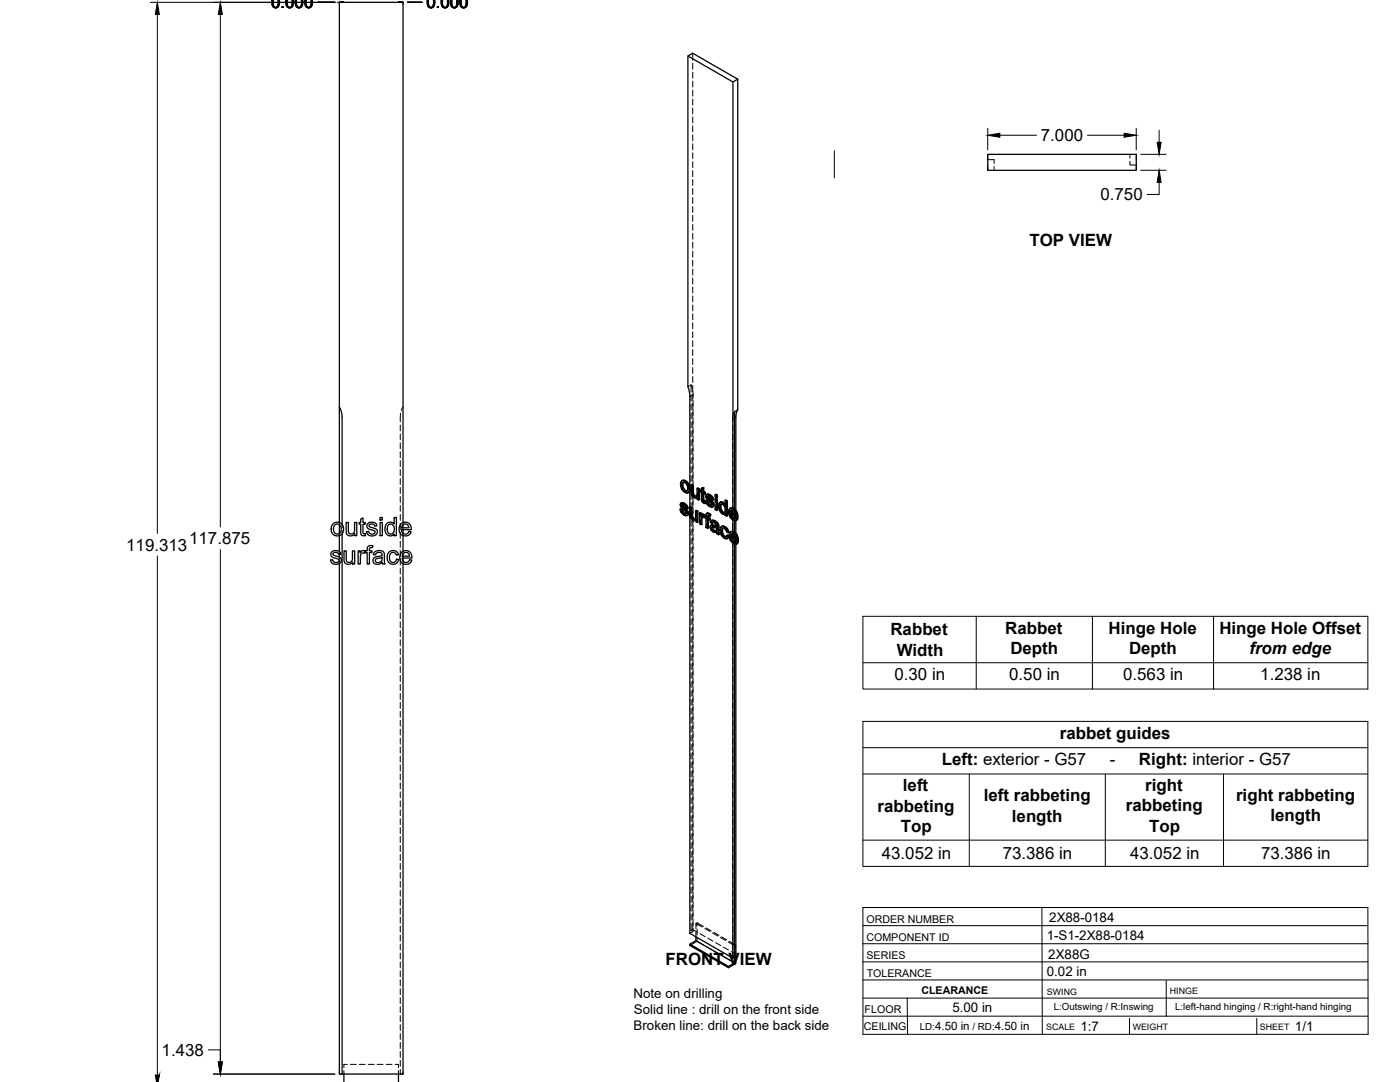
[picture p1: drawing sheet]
<svg xmlns="http://www.w3.org/2000/svg" width="559mm" height="432mm" viewBox="0 0 559 432" stroke-linecap="round" stroke-linejoin="round" font-family="sans-serif">
<!-- layer: Visible -->
<g fill="none" stroke="#000" stroke-width=".51">
<path d="M274.6 22.4l17.9 10.3v170M292.5 32.7l2-1.1v132M294.5 31.6l-18-10.3-1.9 1.1v131.9l.8 3.8-.1 36.1M394.3 61.6h59.2v6.4h-59.2zM135.4 162.3v46.2M272.2 191.8l.8-.2 .7 .2zM272.2 191.8l-.5 .7-.1 .8 .5 1.9 1.6 1.5h.7l.5-.3M272.3 193.6l.3 1.5M272.6 195.1l.3-.2 .8 .8-.3 .2zM272.8 192.5l-.2 .9M272.9 194.9l-.3-1.5-.3 .1 .2-.8 .5-.2 .9 .6 .5 1.4-.2 1.4h-.8M273.4 192l1 1a1.93 1.93 0 0 1 1 2"/>
<path d="M273.7 195.7l.5 .2M273.7 191.8l1.2 1.3M274.6 193.3l.5 1.9 .3-.2-.2 1.2M275.1 195.2l-.2 1.2 .3-.2-.6 .5M275.3 195.9v6.5M275.8 193.5l.7 .4 .3-.2v3.2M276.5 193.9v3.1l.3-.1 .3 .6M276.5 197.1l.3 .6 .3-.2 .5 .4M276.8 197.7l.4 .4h.9l-.3 .1M276.8 193.7l-.7-.3-.3 .1v2.9l.3 1.1 .8 1a.97 .97 0 0 0 1.4 .1v.6l.5 .4M277.2 198.1l.6 .1M278.2 194.9l.6 .4 .4-.2v4.3l-.4 .2v-4.3"/>
<path d="M278.3 198.6l-.3 .2M279.2 195.1l-.7-.4-.3 .2v2.6l-.4 .7M280 195.5l-.5 .1v.6l.5 .3v3.3l.8 1h.8l-.1-.7-.6 .1M280 194.8l.9-.2v1.5M280.6 194.8v1.5l.3-.2 .6 .3M280.6 196.3l.6 .3 .3-.2v.6l-.3 .2v-.6M280.6 199.8l.7 .2M280.7 200l.8 .1M280.9 194.6l-.9 .2v1.1l-.5-.3M280.9 197v2.6M281.2 197.2l-.6-.4v2.9l.5 .1M281.6 199.9l.6 .2"/>
<path d="M282.1 197.3l1.3 .1M282.3 198.3l.1 .3 .3-.2 .2 .4M282.4 198.6l.2 .3a1.16 1.16 0 0 1 1.4 .8l.4 .4M282.4 197.2l-.4 .2M282.5 197.4l.6 .2 .3-.2 .7 .6M282.5 199.9l-.6-.2-.3 .2 .4 1.2 .9 .9a1.24 1.24 0 0 0 1.6 .2M282.6 198v.1M282.6 198.9l1.5 1.4 .3-.2 .4 .7M282.7 198.4l-.1-.3-.3 .2 .1-.2 1 .3 .5 1 .6 .2M282.8 197.2l-.9 .3-.2 .9 .4 .8 1.9 1.8-.2 .7M283.1 197.6l.7 .6 .3-.2 .5 .7M283.8 198.2l.5 .7 .3-.2 .2 .8-.3 .1-.2-.7"/>
<path d="M285.4 199.1l.3-.2 .7 .3-.4 .2zM285.4 197.4l.3-.2 .7 .4-.4 .2zM285.4 199.1v4.2l.6 .4M285.4 197.4v.8l.6 .4M286.4 199.2v4.3l-.4 .2v-4.3M286.4 197.6v.8l-.4 .2v-.8M289.4 199.7l.6 .3 .3-.1v5.9l-.3 .2v-6M290.3 199.9l-.6-.4-.3 .2v2.1l-.4-.7M133 209l1.7-.6 1.4 .5 .9 1.2v2.2l-.8 1.1-1.8 .5-1.5-.7-.7-1.6a2.9 2.9 0 0 1 .8-2.6zM133.5 209.6l.6-.4h.9l.9 .7 .2 1.9-.8 1.2-1.1 .1-.8-.6-.3-1.6zM135.4 209.4v3.5M135.4 213.8v6.3"/>
<path d="M136.5 213.1v215.5M137.3 219.8h.9v3.8a1.31 1.31 0 0 0 1.7 .7 1.31 1.31 0 0 0 .8-1.6v-2.9h.9v5.3h-.8v-.8a1.86 1.86 0 0 1-2.3 .9 1.86 1.86 0 0 1-1.2-2.1zM138.2 208.5h.8l.1 3.8a1.31 1.31 0 0 0 1.7 .7 1.31 1.31 0 0 0 .7-1.7v-2.8h.9v5.3h-.8v-.8a1.86 1.86 0 0 1-2.2 .8 1.86 1.86 0 0 1-1.2-2zM143 219.8h.7v.8a1.27 1.27 0 0 1 2.1-.6l.8-.2v-1.1a1.56 1.56 0 0 1 2.2-.9l-.1 .8a.81 .81 0 0 0-.9 0 .81 .81 0 0 0-.4 .8v.4h1.1v.7h-1.1v4.6h-.8v-4.6h-.8v-.4l-.3 .7-.8-.2-.7 .5-.2 4h-.8zM144 207.2l.9-.5v1.8h.9v.7h-.9v3.4l.2 .4h.7l.1 .8-1.4-.1-.5-.6v-3.9h-.7v-.7h.7zM146.7 209l.9-.5h1.6a1.47 1.47 0 0 1 1.2 1.4l-.8 .1a1.17 1.17 0 0 0-1.2-.9 1.17 1.17 0 0 0-1.1 .8l.4 .5 2.1 .5a1.6 1.6 0 0 1 .7 2.1 1.6 1.6 0 0 1-2 .9l-1.5-.4-.7-1.3 .9-.2 .4 .9 .5 .2 1.3-.2a.73 .73 0 0 0 .3-.9 .73 .73 0 0 0-.9-.4l-1.1-.3a1.41 1.41 0 0 1-1-2.3zM151.7 208.5h.9v5.3h-.9zM151.7 206.5h.9v1h-.9zM154.2 209.1l1.2-.7a1.86 1.86 0 0 1 1.9 .7v-2.6h.9v7.3h-.8v-.7a2.17 2.17 0 0 1-2.7 .5 2.17 2.17 0 0 1-1.1-2.5zM155 209.5l.6-.3h.7l.9 1 .1 1.7-.7 1.1h-1.2l-.7-.9-.1-1.5zM160 209.1a2.46 2.46 0 0 1 2.9-.4 2.46 2.46 0 0 1 1.2 2.7h-3.9l.3 1 .8 .7a1.46 1.46 0 0 0 1.9-1l.9 .1-.5 .9-.9 .7h-1.8l-.9-.6-.7-1.7 .1-1.2zM160.7 209.5l.6-.3h1l.6 .6 .3 .8h-2.9z"/>
<path d="M160.9 208.5v-207.6h-25.5v161.4l.7 1.6 .4 2.6v42.7M160.9 209.4v1.2M160.9 211.4v1.4M160.9 213.7v6.3M271.4 203.3l.6 .2M271.9 200.7l1.3 .1M272 203.5l.4-.2 .2 .9-.3 .1zM272.1 201.7l.7 .5M272.2 202l.2 .4a1.49 1.49 0 0 1 1.6 .9l.3 .2M272.2 200.6l-.4 .2M272.3 204.3l.7 .7h.8M272.3 200.8l.6 .2 .3-.2 .8 .6"/>
<path d="M272.4 203.3l-.7-.2-.3 .2 .5 1.3 .8 .8a1.26 1.26 0 0 0 1.6 .2M272.4 202.4l1.5 1.3 .4-.2 .4 .7M272.5 201.4l-.1 .1M272.5 201.8l-.1-.3-.3 .2 .1-.2 1 .3 .5 1 .7 .3M272.6 204.2l.7 .6M272.6 200.6l-.8 .2-.3 .9 .4 .9 1.8 1.7 .2 .5-.3 .3M272.9 201l.7 .6 .4-.2 .5 .7M273 205l.6 .1M273.6 201.6l.5 .7 .4-.2 .2 .8-.3 .2-.3-.8M273.7 205.1h-.1M273.9 203.7l.4 .6 .4-.1 .1 .7M274.3 204.3l.2 .8 .3-.2-.2 .6"/>
<path d="M274.5 205.1l-.2 .5 .3-.1-.4 .3M275.2 202.4l.7 .4 .3-.2v3.2M275.3 206.1v166.4l17.2 9.9 .7-.4M275.9 202.8v3.1l.3-.1 .3 .6M275.9 206l.3 .6 .3-.2 .4 .4M276.2 206.6l.4 .4h.9M276.2 202.6l-.7-.3-.3 .1v3.1l.3 1.1 .8 .8a.97 .97 0 0 0 1.4 .1M276.6 207l.6 .2M277.5 207l-.3 .2M277.6 203.8l.7 .4 .3-.2v4.3l-.3 .2v-4.3M277.7 207.5v.7l.6 .3M277.7 207.6l-.2 .1"/>
<path d="M278.6 204l-.7-.4-.3 .2v2.7l-.4 .7M279.2 204.7l.6 .4 .3-.2v.5l.4-.2M279.8 205.1v.6l.7-.5 .4 .1M280 206.4l.2 2.8-.3 .2v-2.2M280.1 204.9l-.6-.3-.3 .1v4.3l.7 .4M280.2 205.4l.7-.1 .6 .4M280.3 206.1v.1M280.6 205.4l.6 .5M281 206.6l-.8-.5-.2 .3 .3-.2-.1 .8M281.2 206.5l.6 .3v3.7l.6 .4M281.2 206.5v-.4l-.2 .5M281.2 200.3l.1 .7"/>
<path d="M281.2 206.5l-.2 .1M282.2 204.9h.9l.6 .4M282.2 200.1l.3-.2 .3 .8-.3 .2zM282.4 206.6l.7 .4 .3-.2v.6l-.3 .2v-.6M282.5 204.7l-.5 .2M282.5 200.9l.7 .6h.8M282.7 207.3v3.4l-.3 .2v-3.8l.7 .5M282.7 205.7v.7M282.8 205.1l.6 .4 .3-.2-.4 .8 .1-.6M282.8 200.7l.7 .7M283.1 204.9l-.6-.2-.5 .3-.2 1.2-.6-.3 .6-.1M283.2 201.5l.6 .2"/>
<path d="M283.3 206.1a.45 .45 0 0 0-.5-.5 .45 .45 0 0 0-.4 .6v.4l.3-.2 .7 .4M283.9 209.6l.7-.2 1.4 .5M283.9 201.7h-.1M284.1 210.7l.2 .6 .3-.2 .6 .5M284.1 200.3l.4 .6 .3-.1 .2 .7M284.2 210.4l-.1 .3 .3-.2 .2 .6M284.2 209.4l-.5 .2M284.3 211.3l.5 .5h1h-1M284.3 210.3l-.1 .1M284.4 207.8l.8 .3 .3-.2 .8 .6M284.4 210.3l.8 .3a.72 .72 0 0 1 .8 .6 .72 .72 0 0 1-.5 .8M284.4 210.3l-.2 .1"/>
<path d="M284.4 210.3v.2M284.5 200.9l.2 .8 .3-.2-.2 .6M284.5 208.4l-.4 .5 .6-.5 1.1 .9a.48 .48 0 0 1 .1 .8 .48 .48 0 0 1-.7-.2l-.9-.3M284.6 209.4l-1 .3-.2 1 .7 1.1 1.1 .7a.63 .63 0 0 1 .7 0 .63 .63 0 0 1 .3 .5l.6 .4M284.7 201.7l-.2 .5 .3-.1-.5 .3M284.7 207.6l-.8 .2M285.2 208.1l.8 .6 .3-.2 .4 .5M285.5 207.9l-.8-.3-.9 .3-.3 .5 .6 .5M286 208.7l.4 .5 .3-.2 .2 .7M286.4 209.2l.2 .6 .3-.1 .1 2.9M286.6 209.8l.1 2.9 .3-.1 .1 .6-.3 .2-.1-.6M287.4 202.4l.3 1.4"/>
<path d="M287.5 200.4h1.2l.6 .6M287.7 201.3h.7l.7 .8 .3 1.1-.2 1.4M287.7 201.3l-.3 1.1 .4-.2 .3 1.4M287.7 203.8l.4-.2 .7 .8-.5 .1zM287.8 201.2l-.1 .1M287.8 200.3l-.5 .2M288 201.2l-.2 1M288.1 212v.2a1.19 1.19 0 0 0 .8 1.3l.5 .5M288.2 210.1l.9 .2 .3-.2 1 1M288.4 213.4l.7 .8h.8M288.4 200.6l.6 .5h.4M288.4 204.6h.8"/>
<path d="M288.5 209.9l-.6 .3M288.6 210.8l-.2 1M288.7 200.4l-.9-.1-.7 .4-.2 2.1 1 2 1 .5 .5-.2v.6l.6 .3M288.8 204.4l.4 .1M289.1 210.3l.9 .8a.88 .88 0 0 1 .7 .5 .88 .88 0 0 1-.1 1l-.5-1.3M289.4 210.1l-.9-.2-.7 .4-.3 .6v1.4l.9 2 1 .7h.7M289.4 205.1l-.2 .2M290 213.7l.7 .4M290.6 212.6l-.6-.3-.6-1.1-.9-.4-.4 1.2 .3-.2 .3 1.4M290.7 214.1l.3-.1-.2 .5-.7 .5zM291 214l-.6-.5-.7 .8-.6-.1M291.3 202.9h.9a1.88 1.88 0 0 1 1.9 1.3"/>
<path d="M291.5 212.3h.9a1.88 1.88 0 0 1 1.9 1.2M291.7 213.6l2.1 1.2-.6-1.4-.8-.5h-.4l-.3 .7 .3-.1 1.7 .9M291.8 206.1l.8 .9 .8-.1M291.8 205.1l.3 .9M292 203.5l-.2 .6M292 214.4l.3 .9M292 215.5l.8 .8h.8M292.2 212.9l-.2 .6M292.5 203.1l1 .9a1.94 1.94 0 0 1 1.1 2.1M292.5 203.6l.8 .9 .3 1-2.1-1.2M292.5 203.6h-.7l-.3 .7 .3-.2 1.7 1M292.5 203.6v.9"/>
<path d="M292.5 205.5v1M292.5 207.5v4.5M292.5 212.9v.9M292.5 214.7v1M292.5 216.8v165.6M292.6 207.6l1 .2M292.6 207l.6 .1M292.7 212.4l1.1 1a1.96 1.96 0 0 1 .9 2M292.8 216.3l.5 .2M292.9 202.9l-1.3-.2-.6 .5-.2 .8 .3 2 1.5 1.6M293.1 212.2l-1-.2-.9 .7-.2 1.3 .3 1.2 .7 1.1 1.2 .8h.7l.8-.8M293.2 203.1v-38.8l1.3-.7-.6 1.3-.2 1.6v37.1"/>
<path d="M293.2 204.3v.6M293.2 205.8v1.1M293.2 207.8v4.5M293.2 213.4v.7M293.2 215.1v1.1M293.2 217.1v167.2M293.3 207l-.1 .1M293.5 216.4l-.2 .1M293.6 206.7l.6 .4M293.7 206.1v.4M293.7 207.8v4.9M293.7 215.4v.7"/>
<path d="M293.7 217.2l-.1 167.3-2.8 1.7M293.8 204.3l.4 1.9 .4-.1-.4 .1M293.8 216l.6 .5M293.9 213.7l.5 1.9 .3-.2-.3 .2M294.2 206.4l-2.8-1.5 .4 1.2 .3-.1 .8 .8M294.4 215.8l-2.8-1.6 .4 1.3 .3-.2 .8 .9M294.5 206.9l-.7 .8M294.5 206.9l-.9 .9M294.5 206.9l-.6-.4-.7 .6M294.7 216.3l-.7 .8M294.7 216.3l-.6-.5-.8 .7M132.5 220.2l1.3-.5a1.83 1.83 0 0 1 2.3 1.5l-.9 .1a1.17 1.17 0 0 0-1.1-.9 1.17 1.17 0 0 0-1.2 .9l.4 .4 2.2 .6a1.64 1.64 0 0 1 .5 2.2 1.64 1.64 0 0 1-2.1 .7l-1.3-.4-.7-1.3 .9-.1 .4 .8 .6 .3 1.2-.2a.81 .81 0 0 0 .2-1.1 .81 .81 0 0 0-1-.3l-1.2-.4a1.35 1.35 0 0 1-.5-2.3z"/>
<path d="M135.4 224.9v203.7h25.5v-203.7M135.4 221.3v1M149.5 220.3l.7-.4 1.2-.2 1.7 .6 .6 4.8h-.9l-.2-.7-1.3 .7h-1.3l-.7-.3-.4-.7a1.74 1.74 0 0 1 2-2l.6-.1a.8 .8 0 0 0 1-.9 .8 .8 0 0 0-1.1-.6l-1.1 .2-.4 .7-.9-.1zM149.9 223.2l2.6-.8v.4a1.4 1.4 0 0 1-1 1.6 1.4 1.4 0 0 1-1.7-.8zM155.2 220.4l1.2-.6h1.4l.8 .7 .4 .9-.8 .1a1.44 1.44 0 0 0-1.9-.9 1.44 1.44 0 0 0-.9 1.9l.4 1.4 .7 .5 1.1-.1 .6-1.1 .9 .1-.5 1.2a2.49 2.49 0 0 1-3.2 .2 2.49 2.49 0 0 1-.8-3.2zM160.3 220.5a2.46 2.46 0 0 1 2.9-.5 2.46 2.46 0 0 1 1.2 2.7h-3.9l.2 .9 .8 .8a1.46 1.46 0 0 0 2-1l.8 .3-.4 .7-.9 .7h-1.6l-1.1-.6-.6-.9-.1-1.1 .1-1zM160.9 221v1M160.9 222.7v1.1M161 220.9l.6-.4h1l.6 .5 .3 1h-3zM277.8 373.9v1.5l-2.4 1.4v.5l15.4 8.9v-.5l-15.4-8.9M277.8 375.4l15.4 8.9-2.4 1.4M293.7 380.8l-.5 .3"/>
<path d="M137.3 428.6v3.2M159 428.6v3.2"/>
</g>
<!-- layer: Hidden -->
<g fill="none" stroke="#000" stroke-width=".4">
<path d="M276.5 21.3v2.7M276.5 25.2v2.4M276.5 28.8v2.4M276.5 32.4v2.4M276.5 36v2.3M276.5 39.5v2.4M276.5 43.1v2.4M276.5 46.7v2.3M276.5 50.2v2.4M276.5 53.8v2.4M276.5 57.4v2.4M276.5 61v2.3"/>
<path d="M276.5 64.5v2.4M276.5 68.1v2.4M276.5 71.7v2.4M276.5 75.2v2.4M276.5 78.8v2.4M394.3 63.7h2.5v1.5M396.8 66.4v1.6M451 64.3v1.5h2.5M451 61.6v1.5M276.5 82.4v2.4M276.5 86v2.3M276.5 89.5v2.4"/>
<path d="M276.5 93.1v2.4M276.5 96.7v2.4M276.5 100.2v2.4M276.5 103.8v2.4M276.5 107.4v2.4M276.5 111v2.3M276.5 114.5v2.4M276.5 118.1v2.4M276.5 121.7v2.4M276.5 125.2v2.4M276.5 128.8v2.4M276.5 132.4v2.4"/>
<path d="M276.5 136v2.3M276.5 139.5v2.4M275.8 153.6l.5 1.3M275.8 153.6v2.9M275.8 157.7v2.4M275.8 153.6l-1.2 .7M276.5 156.1l.1 2.5M276.5 143.1v2.4M276.5 146.7v2.4M276.5 150.2v2.4M276.5 153.8v2.4M276.5 157.4v2.4"/>
<path d="M276.6 159.8v2.4M159.8 169.6v2.4M159.8 173.1v2.4M159.8 176.7v2.4M159.9 164.9l-.1 3.5M160.9 162.3l-.7 1.5M275.8 161.2v2.4M275.8 164.8v2.4M275.8 168.4v2.4M275.8 172v2.3M275.8 175.5v2.4M275.8 179.1v2.4"/>
<path d="M276.5 161v2.3M276.5 164.5v2.4M276.5 168.1v2.4M276.5 171.7v2.4M276.5 175.3v2.3M276.5 178.8v2.4M276.6 163.4v2.4M276.6 166.9v2.4M276.6 170.5v2.4M276.6 174.1v2.4M276.6 177.7v2.3M292.4 169.6v2.4"/>
<path d="M292.4 173.2v2.4M292.4 176.8v2.4M293.2 164.3l-.7 1.8-.1 2.3M159.8 180.3v2.4M159.8 183.9v2.3M159.8 187.4v2.4M159.8 191v2.4M159.8 194.6v2.4M159.8 198.1v2.4M271.9 193.1l.5 1.9-.3 .2M272.4 195l1.3 1.3-.3 .2M272.5 191.6l-.9 1.7"/>
<path d="M272.8 192.5l-.2 .1M272.9 192.4h.8l-.3 .2M273.7 192.4l.8 .9-.3 .2M273.7 196.3l.9 .3-.3 .2M274.5 195.8l-.3 .1M274.5 193.3l.3 1.4-.4 .2M274.8 194.7l-.1 .8-.5 .4M274.9 196.5l-.3 .1M275.3 194.2v1.7M275.8 182.7v2.4M275.8 186.2v2.4M275.8 189.8v2.4"/>
<path d="M275.8 193.4v2.4M275.8 197v2.3M276.1 193.4l.1 3.3-.3 .2M276.2 196.7l.2 .7-.3 .1M276.4 197.4l.4 .6-.3 .2M276.5 182.4v2.4M276.5 186v2.3M276.5 189.5v2.4M276.5 193.1v2.4M276.5 196.7v2.4M276.6 181.2v2.4M276.6 184.8v2.4"/>
<path d="M276.6 188.4v2.4M276.6 191.9v2.4M276.6 195.5v2.4M276.6 199.1v2.4M276.8 198l.6 .5-.3 .1M277.4 198.5l.8 .2 .4-.3-.3 .2M278.1 198.1h.1M278.3 198l-.4 .2M278.4 198.6h-.1M278.4 197.8l-.3 .3M278.5 194.7v2.8l-.4 .5M278.6 198.4v.7l-.3 .1"/>
<path d="M278.6 199.1l.6 .3M279.8 196l.5 .3-.3 .2M279.8 195.5v.5l-.3 .2M280 195.5l.3 .2M280.3 196.3l.1 3.4-.4 .2M280.3 194.6v1.1l-.3 .2M280.4 199.7l.2 .5-.3 .1M280.6 196.8l.3-.2v.4M280.9 196.6l.6 .4M281.9 199.7l.5 1.3-.3 .2M282 197.9l.2 .6-.4 .2M282.1 197.4l-.4 .6"/>
<path d="M282.2 198.5l.4 .7-.4 .1M282.3 197.2l-.5 .4M282.5 198l.3-.2-.2 .2M282.6 199.2l1.6 1.5-.4 .2M282.7 197.9l-.3 .2M282.8 197.8l.6 .2-.3 .2M283.4 198l.6 .5-.3 .2M284 198.5l.2 .7-.3 .2M284.2 199.2l.6 .3M285.7 197.2v.9l-.3 .1M285.7 198.9v1.5M285.7 198.1l.7 .3"/>
<path d="M289.7 199.5v2.1l-.3 .2M292.4 180.3v2.4M292.4 183.9v2.4M292.4 187.5v2.4M292.4 191.1v2.3M292.4 194.6v2.4M292.4 198.2v2.4M135.4 208.5v.9M135.4 212.9v.9M136.5 209.2v1.4M136.5 211.8v1.3M159.8 201.7v2.4"/>
<path d="M159.8 205.3v2.4M159.8 208.9v2.3M159.8 212.4v2.4M159.8 216v2.4M159.8 219.6v2.4M160.9 208.5v.9M160.9 210.6v.8M160.9 212.8v.9M160.9 220v1M271.7 203.1l.5 1.3-.3 .2M271.8 201.3l.2 .6-.3 .2M271.9 200.8l-.4 .6"/>
<path d="M272 201.9l.4 .7-.3 .2M272.1 200.6l-.5 .4M272.2 204.4l1.1 1-.3 .1M272.3 201.4l.3-.1-.1 .1M272.4 202.6l1.6 1.5-.3 .2M272.6 201.3l-.4 .2M272.6 201.3l.6 .1-.3 .2M273.2 201.4l.6 .6-.3 .1M273.3 205.4l.8 .3-.3 .1M273.8 202l.3 .6-.4 .2M274 204.9l-.2 .1M274 204.1l.2 .5-.3 .2"/>
<path d="M274 204.9l-.3 .2 .3-.2M274.1 202.6l.6 .3M274.2 204.6l-.2 .3M274.5 205.6l-.4 .1M275.3 202.4v1.3M275.3 204.9v1.2M275.5 202.3l.1 3.3-.3 .2M275.6 205.6l.2 .7-.3 .2M275.8 206.3l.4 .6-.3 .2M275.8 200.5v2.4M275.8 204.1v2.4M275.8 207.7v2.4"/>
<path d="M275.8 211.2v2.4M275.8 214.8v2.4M275.8 218.4v2.4M276.2 206.9l.6 .5-.3 .2M276.5 200.3v2.3M276.5 203.8v2.4M276.5 207.4v2.4M276.5 211v2.4M276.5 214.5v2.4M276.5 218.1v2.4M276.6 202.7v2.3M276.6 206.2v2.4"/>
<path d="M276.6 209.8v2.4M276.6 213.4v2.4M276.6 217v2.3M276.8 207.4l.8 .2 .4-.3-.2 .2M277.5 207h.1M277.7 206.9l-.4 .2M277.8 206.7l-.3 .3M277.9 203.6v2.8l-.4 .5M278 207.3v.7l-.3 .2M278 208l.6 .3M279.5 207.3v1.6l-.3 .1M279.5 208.9l.7 .3"/>
<path d="M279.5 204.6v1.5M280.1 206.1l.8-.1-.3 .2M280.1 205.4v.1M280.2 206.1l.3-.2-.2 .2M280.4 205.2l-.6 .5M280.6 200.2l.6 .4-.4 .2M280.9 206l.4 .4M281.2 200.6l.4 .2M281.2 206.1l.3-.1-.2 .4M281.5 205.7v.1M281.5 206.3l.6 .3-.3 .2M281.5 206l-.2 .4"/>
<path d="M281.5 205.7l-.3 .3M281.8 205.8l.3 .2M282.1 209.1v1.2l-.3 .2M282.1 210.3l.6 .4M282.1 206.6v1.3M282.2 205l-.1 1-.3 .2M282.3 204.7l-.5 .4M282.4 201l1.1 1-.3 .1M282.4 207.1l.3-.2v.4M282.5 205.7l.4-.2-.2 .2M282.7 206.9l.7 .5M282.9 205.5l.4 .1-.4 .2"/>
<path d="M283.3 205.6l.3 .3M283.5 202l.8 .2-.3 .2M283.7 210.1l.4 1.1-.4 .2M283.8 209.6l-.4 .7M283.8 208.3l.7 .4M284 209.5l-.5 .3M284.1 211.2l.9 .9-.3 .2M284.1 201.5h-.1M284.1 207.7l-.6 .7M284.2 200.7l.1 .5-.3 .2M284.2 201.5l-.3 .2 .2-.2M284.2 207.6l-.4 .3"/>
<path d="M284.3 201.2l-.2 .3M284.4 208.4l.4-.1-.3 .1M284.5 210.2l.2-.1zM284.5 210.2l-.2 .1M284.6 210.1l-.4 .2M284.6 202.2h-.3M284.7 210.1l1.6 .5-.3 .2M284.8 208.3l.6 .1-.3 .2M285 212.1l.7 .2-.3 .2M285.4 208.4l.7 .7-.3 .2M285.7 212.3h.7l-.4 .1M285.7 201.6v1.6l-.3 .1"/>
<path d="M285.7 203.2l.7 .3M286 209.9l.3 .1M286 211.7l-.3 .2M286.1 209.1l.2 .7-.3 .2M286.2 211.5l-.4 .3M286.3 210.6l-.1 .9-.3 .2M286.3 209.8l-.3 .4M286.4 212.3l.1 .6-.3 .1M286.5 212.9l.6 .3M287.1 201.8l.2 1.3-.3 .2M287.3 200.7l-.2 1.1-.3 .2M287.3 203.1l.6 1.1-.3 .2"/>
<path d="M287.6 200.4l-.6 .5M287.7 211.4l.5 2-.3 .2M287.9 204.2l.8 .8-.3 .1M287.9 210.3l-.2 1.1-.3 .2M288 201.1h.7l-.3 .2M288 201.1l-.2 .1M288 201.1v.1M288.1 201.1l-.3 .1M288.2 213.4l1.2 1.3-.3 .1M288.2 210l-.6 .5M288.6 210.8l-.2 .1M288.7 210.7l.8 .1-.4 .1"/>
<path d="M288.7 205l.7 .1 .4-.2-.4 .2M288.7 201.1l.8 .8-.4 .2M289.4 201.1l.3 .5M289.4 214.7l1.1 .1M289.5 210.8l.5 .5-.3 .2M289.5 201.9l.3 1.5-.4 .2M289.5 205.1h-.1M289.8 203.4l-.2 .8-.4 .3 .3-.1M289.8 204.9v.6l-.4 .2M289.8 205.5l.5 .3M290 211.3l.3 .8-.3 .2M290 214.1l-.1 .1"/>
<path d="M290.3 212.1l.6 .3M290.4 213.5l-.7 .8M291.1 204.1l.5 1.9-.3 .2M291.3 213.5l.5 1.9-.3 .2M291.4 204.9l.4-.2v.4M291.6 206l1.3 1.4-.3 .2-.1-1.1M291.6 202.7l-.8 1.6M291.6 214.2l.4-.2v.4M291.8 204.7l2.7 1.6M291.8 215.4l1.3 1.3-.3 .2M291.8 212.1l-.8 1.6M292 214l2.7 1.6"/>
<path d="M292 203.5l-.2 .1M292.2 212.9h-.2M292.3 212.7l.8 .1-.4 .2M292.4 201.8v2.4M292.4 205.3v2.4M292.4 208.9v2.4M292.4 212.5v2.4M292.4 216.1v2.3M292.4 219.6v2.4M292.5 202.7v.9l.4-.1-.8-.1M292.5 204.5v1M292.5 212v.9"/>
<path d="M292.5 213.8v.9M292.5 215.7v1.1M292.9 203.5l.7 .8-.3 .2M293.1 212.8l.7 .9-.3 .2M293.1 216.7l1.1 .3-.4 .2M293.2 203.1v1.2M293.2 204.9v.9M293.2 206.9v.9M293.2 212.3v1.1M293.2 214.1v1M293.2 216.2v.9M293.4 206.9h.1"/>
<path d="M293.5 205.1l.4 .2M293.6 206.9l-.3 .1 .2-.1M293.6 216.3h.1M293.6 204.3l.3 1-.3 .2M293.7 216.3l-.2 .1M293.7 206.5l-.1 1.3 .4-.2-1.1-.2M293.7 203.6v2.5M293.7 212.7v2.7M293.7 216.1v1.1M293.7 214.4l.4 .3M293.8 216.2l-.3 .2M293.8 213.7l.3 1-.3 .1"/>
<path d="M293.9 206.5l-.4 .4M294.1 215.8l-.4 .5M294.1 207.5l-.1 .1M294.3 216.9l-.1 .1M135.4 220.1v1.2M135.4 222.3v2.6M159.8 223.1v2.4M159.8 226.7v2.4M159.8 230.3v2.4M159.8 233.8v2.4M159.8 237.4v2.4M160.9 222v.7"/>
<path d="M160.9 223.8v1.1M275.8 222v2.3M275.8 225.5v2.4M275.8 229.1v2.4M275.8 232.7v2.4M275.8 236.3v2.3M275.8 239.8v2.4M276.5 221.7v2.4M276.5 225.3v2.3M276.5 228.8v2.4M276.5 232.4v2.4M276.5 236v2.4"/>
<path d="M276.5 239.5v2.4M276.6 220.5v2.4M276.6 224.1v2.4M276.6 227.7v2.3M276.6 231.2v2.4M276.6 234.8v2.4M276.6 238.4v2.4M292.4 223.2v2.4M292.4 226.8v2.4M292.4 230.4v2.3M292.4 233.9v2.4M292.4 237.5v2.4"/>
<path d="M159.8 241v2.4M159.8 244.6v2.4M159.8 248.1v2.4M159.8 251.7v2.4M159.8 255.3v2.4M159.8 258.9v2.3M275.8 243.4v2.4M275.8 247v2.3M275.8 250.5v2.4M275.8 254.1v2.4M275.8 257.7v2.4M276.5 243.1v2.4"/>
<path d="M276.5 246.7v2.4M276.5 250.3v2.3M276.5 253.8v2.4M276.5 257.4v2.4M276.6 242v2.3M276.6 245.5v2.4M276.6 249.1v2.4M276.6 252.7v2.4M276.6 256.2v2.4M276.6 259.8v2.4M292.4 241.1v2.3M292.4 244.6v2.4"/>
<path d="M292.4 248.2v2.4M292.4 251.8v2.4M292.4 255.4v2.3M292.4 258.9v2.4M159.8 262.4v2.4M159.8 266v2.4M159.8 269.6v2.3M159.8 273.2v2.3M159.8 276.7v2.4M275.8 261.3v2.3M275.8 264.8v2.4M275.8 268.4v2.4"/>
<path d="M275.8 272v2.4M275.8 275.5v2.4M275.8 279.1v2.4M276.5 261v2.4M276.5 264.5v2.4M276.5 268.1v2.4M276.5 271.7v2.4M276.5 275.3v2.3M276.5 278.8v2.4M276.6 263.4v2.4M276.6 267v2.3M276.6 270.5v2.4"/>
<path d="M276.6 274.1v2.4M276.6 277.7v2.4M292.4 262.5v2.4M292.4 266.1v2.4M292.4 269.6v2.4M292.4 273.2v2.4M292.4 276.8v2.4M159.8 280.3v2.4M159.8 283.9v2.3M159.8 287.4v2.4M159.8 291v2.4M159.8 294.6v2.4"/>
<path d="M159.8 298.2v2.3M275.8 282.7v2.4M275.8 286.3v2.3M275.8 289.8v2.4M275.8 293.4v2.4M275.8 297v2.4M276.5 282.4v2.4M276.5 286v2.4M276.5 289.6v2.3M276.5 293.1v2.4M276.5 296.7v2.4M276.6 281.2v2.4"/>
<path d="M276.6 284.8v2.4M276.6 288.4v2.4M276.6 292v2.3M276.6 295.5v2.4M276.6 299.1v2.4M292.4 280.4v2.3M292.4 283.9v2.4M292.4 287.5v2.4M292.4 291.1v2.4M292.4 294.6v2.4M292.4 298.2v2.4M159.8 301.7v2.4"/>
<path d="M159.8 305.3v2.4M159.8 308.9v2.4M159.8 312.4v2.4M159.8 316v2.4M159.8 319.6v2.4M275.8 300.5v2.4M275.8 304.1v2.4M275.8 307.7v2.4M275.8 311.3v2.3M275.8 314.8v2.4M275.8 318.4v2.4M276.5 300.3v2.3"/>
<path d="M276.5 303.8v2.4M276.5 307.4v2.4M276.5 311v2.4M276.5 314.6v2.3M276.5 318.1v2.4M276.6 302.7v2.4M276.6 306.2v2.4M276.6 309.8v2.4M276.6 313.4v2.4M276.6 317v2.3M292.4 301.8v2.4M292.4 305.4v2.3"/>
<path d="M292.4 308.9v2.4M292.4 312.5v2.4M292.4 316.1v2.4M292.4 319.6v2.4M159.8 323.2v2.3M159.8 326.7v2.4M159.8 330.3v2.4M159.8 333.9v2.4M159.8 337.4v2.4M275.8 322v2.4M275.8 325.5v2.4M275.8 329.1v2.4"/>
<path d="M275.8 332.7v2.4M275.8 336.3v2.3M275.8 339.8v2.4M276.5 321.7v2.4M276.5 325.3v2.4M276.5 328.8v2.4M276.5 332.4v2.4M276.5 336v2.4M276.5 339.6v2.3M276.6 320.5v2.4M276.6 324.1v2.4M276.6 327.7v2.4"/>
<path d="M276.6 331.3v2.3M276.6 334.8v2.4M276.6 338.4v2.4M292.4 323.2v2.4M292.4 326.8v2.4M292.4 330.4v2.3M292.4 333.9v2.4M292.4 337.5v2.4M159.8 341v2.4M159.8 344.6v2.4M159.8 348.1v2.4M159.8 351.7v2.4"/>
<path d="M159.8 355.3v2.4M159.8 358.9v2.4M275.8 343.4v2.4M275.8 347v2.4M275.8 350.6v2.3M275.8 354.1v2.4M275.8 357.7v2.4M276.5 343.1v2.4M276.5 346.7v2.4M276.5 350.3v2.4M276.5 353.8v2.4M276.5 357.4v2.4"/>
<path d="M276.6 342v2.3M276.6 345.5v2.4M276.6 349.1v2.4M276.6 352.7v2.4M276.6 356.3v2.3M276.6 359.8v2.4M292.4 341.1v2.4M292.4 344.7v2.3M292.4 348.2v2.4M292.4 351.8v2.4M292.4 355.4v2.3M292.4 358.9v2.4"/>
<path d="M159.8 362.4v2.4M159.8 366v2.4M159.8 369.6v2.4M159.8 373.1v2.4M159.8 376.7v2.4M275.8 361.3v2.3M275.8 364.8v2.4M275.8 368.4v2.9M276.5 370.9l-.7 .4 .8 .5-1.3 .7M276.5 370.9l1.9 1.1M276.5 361v2.4M276.5 364.6v2.3"/>
<path d="M276.5 368.1v2.8M276.6 363.4v2.4M276.6 367v2.4M276.6 370.5v1.3M277.8 371.8v2.1M277.8 368.5l2.5 1.5M278.2 369.6v-1.3l-.4 .2v2.1M278.2 375.7l-2.8 1.6M278.2 370.8v2.3M278.2 374.3v1.4M278.2 368.3l2.6 1.4M278.2 375.7l2.6 1.4"/>
<path d="M279.4 372.6l2.1 1.2M281.3 370.6l2.1 1.2M281.8 370.3l2.1 1.2M281.8 377.7l2.1 1.2M282.5 374.4l2.1 1.2M284.4 372.3l2.1 1.2M284.9 372.1l2.1 1.2M284.9 379.5l2.1 1.2M285.6 376.2l2.1 1.2M287.5 374.1l2.1 1.2M288 373.9l2.1 1.2M288.7 378l2.1 1.1"/>
<path d="M290.6 375.9l2.6 1.5 .4-.3M291.1 375.6l2.5 1.5M291.8 379.7l1.9 1.1M292.4 362.5v2.4M292.4 366.1v2.4M292.4 369.7v2.3M292.4 373.2v2.4M292.4 376.8v2.4M293.6 377.1v1.3M293.6 379.6v1.3M159.8 380.3v2.4M159.8 383.9v2.3"/>
<path d="M159.8 387.4v2.4M159.8 391v2.4M159.8 394.6v2.4M159.8 398.2v2.3M288 381.3l2.1 1.2M291.1 383.1l2.5 1.4M292.4 380.4v1.2l.8 .4M293.2 381.1l-.8 .5M159.8 401.7v2.4M159.8 405.3v2.4M159.8 408.9v2.3M159.8 412.5v2.3"/>
<path d="M159.8 416v2.4M159.8 419.6v2.4M137.3 427.3v1.3M138.6 424.8h-1.3v1.3M139.8 424.8h2.4M143.4 424.8h2.4M147 424.8h2.4M150.5 424.8h2.4M154.1 424.8h2.4M157.7 424.8h1.3v1.3M159 427.3v1.3M159.8 423.2v2.3"/>
<path d="M159.8 426.7v1.9"/>
</g>
<!-- layer: Reference -->
<path d="M134.5 .9h2.8h-1.9v.9M135.4 .9h1.9M159 .9h1.9M160 .9h.9v.9M394.3 61.6v2.1M394.3 65.8v2.2M453.5 61.6v2.1M453.5 65.8v2.2M135.4 427.7v.9h1M160.9 427.7v.9h-.9" fill="none" stroke="#000" stroke-width=".4"/>
<!-- layer: Visible -->
<circle cx="293.7" cy="214.4" r=".25" fill="#000"/>
<!-- layer: Visible Narrow -->
<path d="M293.7 166.5l-.5 .3M276.8 196.1l-.3 .2M280.9 199.2l-.3 .1M283.5 199.3l-.3 .2M273.3 202.7l-.3 .2M276.2 205l-.3 .2M282.7 206l-.3 .2M285.2 209.6l-.3 .2M287 210.4l-.4 .1M287 211.3l-.4 .2" fill="none" stroke="#000" stroke-width=".4"/>
<!-- layer: Hidden Narrow -->
<path d="M276.6 157.4l-1.3 .8M293.2 166.8l-.8 .4M276.1 196l-.3 .2M278.5 197l-.3 .2M280.3 198.8l-.3 .1M273.3 203.5l-.3 .1M275.5 204.9l-.3 .2M277.9 205.9l-.3 .2M282.1 205.6l-.3 .2M283.5 200.1l-.3 .1M285.3 210.3l-.3 .2M286.3 210.9l-.3 .2" fill="none" stroke="#000" stroke-width=".4"/>
<!-- layer: Titleblock -->
<path d="M344.4 362.2h201.6l.1 50.6h-201.7zM344.4 376.6h201.6M344.4 369.4h201.6M415.9 362.2l.1 50.6M344.4 383.9h201.6M344.4 398.3h201.6M344.4 391.1h201.6M362.1 398.3l.1 14.4M465.5 391.3v14.4M344.4 405.5h201.7M450.8 406.4v6.4M501.6 406.4v6.4" fill="none" stroke="#000" stroke-width=".4"/>
<!-- layer: Custom Tables -->
<path d="M344.4 246h201.6v29h-201.6zM389.7 246v29M436 246v29M484.4 246v29M344.4 264.5h201.6M344.4 287.9h201.6v57.9h-201.6zM344.4 298.4h201.6M344.4 308.9h201.6M386.9 308.9v36.9M441.2 308.9v36.9M488.4 308.9v36.9M344.4 335.3h201.6" fill="none" stroke="#000" stroke-width=".4"/>
<!-- layer: FD_Dimensions -->
<g fill="none" stroke="#000" stroke-width=".4">
<path d="M60 .9h73.7M62.8 5.8v207.1M87.9 5.8v204.5M162.6 .9h5.8M394.3 51.2v8.6M399.1 54h14.6M434 54h14.7M453.5 51.2v8.6M462.7 51.9v4.9M455.3 61.6h10.2M455.3 67.9h10.2M462.7 72.8v4.8h-4.9"/>
<path d="M87.9 219.3v204.5v-4.8h-4.8M62.8 221.9v207.1M85.2 428.6h48.5"/>
</g>
<g fill="#000" stroke="#000" stroke-width=".4">
<path d="M62.8 .9l.8 4.9h-1.6zM87.9 .9l.9 4.9h-1.7zM394.3 54l4.8-.8v1.6zM448.7 53.2l4.8 .8-4.8 .8zM461.9 56.8h1.6l-.8 4.8zM462.7 67.9l.8 4.9h-1.6zM87.1 423.8h1.7l-.9 4.8z"/>
<path d="M63.6 429l-1.1 2.8h.6zM62 429h1.6l-1.1 2.8z"/>
</g>
<!-- layer: Smart Centers -->
<path d="M333 60.1v10.9" fill="none" stroke="#000" stroke-width=".4"/>
<g font-size="6.7">
<text x="108.2" y="3.3">0.000</text>
<text x="170.2" y="3.3">0.000</text>
<text x="415.5" y="56.3">7.000</text>
<text x="439.3" y="80">0.750</text>
<text x="410.9" y="98.2">TOP VIEW</text>
<text x="50.4" y="219.8">119.313</text>
<text x="75.5" y="217.1">117.875</text>
<text x="355.4" y="253.6">Rabbet</text>
<text x="401.2" y="252.9">Rabbet</text>
<text x="442.5" y="252.9">Hinge Hole</text>
<text x="486.7" y="252.9">Hinge Hole Offset</text>
<text x="357.9" y="261.6">Width</text>
<text x="403.3" y="261">Depth</text>
<text x="450.6" y="261">Depth</text>
<text x="498.7" y="261">from edge</text>
<text x="357" y="271.4">0.30 in</text>
<text x="402.8" y="271.4">0.50 in</text>
<text x="448.3" y="271.4">0.563 in</text>
<text x="503" y="271.4">1.238 in</text>
<text x="423" y="294.8">rabbet guides</text>
<text x="375.9" y="305.4">Left: exterior - G57</text>
<text x="443" y="305.4">-</text>
<text x="454.6" y="305.4">Right: interior - G57</text>
<text x="360.4" y="315.8">left</text>
<text x="457.1" y="315.8">right</text>
<text x="350.3" y="323.9">rabbeting</text>
<text x="392.7" y="319.8">left rabbeting</text>
<text x="449.4" y="323.8">rabbeting</text>
<text x="493.4" y="319.8">right rabbeting</text>
<text x="403.9" y="327.9">length</text>
<text x="507" y="327.8">length</text>
<text x="359.5" y="331.9">Top</text>
<text x="458.6" y="331.9">Top</text>
<text x="352" y="342.9">43.052 in</text>
<text x="400.2" y="342.9">73.386 in</text>
<text x="451.1" y="342.9">43.052 in</text>
<text x="503.4" y="342.9">73.386 in</text>
<text x="265.7" y="385.2">FRONT VIEW</text>
<text x="64.5" y="421.3">1.438</text>
</g>
<g font-size="5.3">
<text x="418.8" y="368">2X88-0184</text>
<text x="417.8" y="375.1">1-S1-2X88-0184</text>
<text x="418.4" y="382.6">2X88G</text>
<text x="417.8" y="389.5">0.02 in</text>
<text x="252.9" y="398.4">Note on drilling</text>
<text x="253" y="404.9">Solid line : drill on the front side</text>
<text x="380.1" y="404">5.00 in</text>
<text x="252.9" y="411.2">Broken line: drill on the back side</text>
<text x="431.3" y="411.5">1:7</text>
<text x="516.9" y="411.5">1/1</text>
</g>
<g font-size="4.6">
<text x="373.2" y="411.2">4.50 in</text>
<text x="397" y="411.2">4.50 in</text>
</g>
<g font-size="4.3">
<text x="345.8" y="368.4">ORDER NUMBER</text>
<text x="345.8" y="375.5">COMPONENT ID</text>
<text x="345.8" y="382.7">SERIES</text>
<text x="345.9" y="389.9">TOLERANCE</text>
<text x="367.7" y="396.7">CLEARANCE</text>
<text x="345.1" y="404.3">FLOOR</text>
<text x="344.8" y="411.1">CEILING</text>
</g>
<g font-size="3.9">
<text x="420.6" y="403.1">L:Outswing / R:Inswing</text>
<text x="469" y="403.1">L:left-hand hinging / R:right-hand hinging</text>
<text x="367.1" y="411.2">LD:</text>
<text x="388.2" y="411.2">/ RD:</text>
</g>
<g font-size="3.5">
<text x="417.9" y="397">SWING</text>
<text x="466.9" y="396.9">HINGE</text>
<text x="417.5" y="410.9">SCALE</text>
<text x="452.1" y="410.9">WEIGHT</text>
<text x="502.9" y="410.9">SHEET</text>
</g>
</svg>
